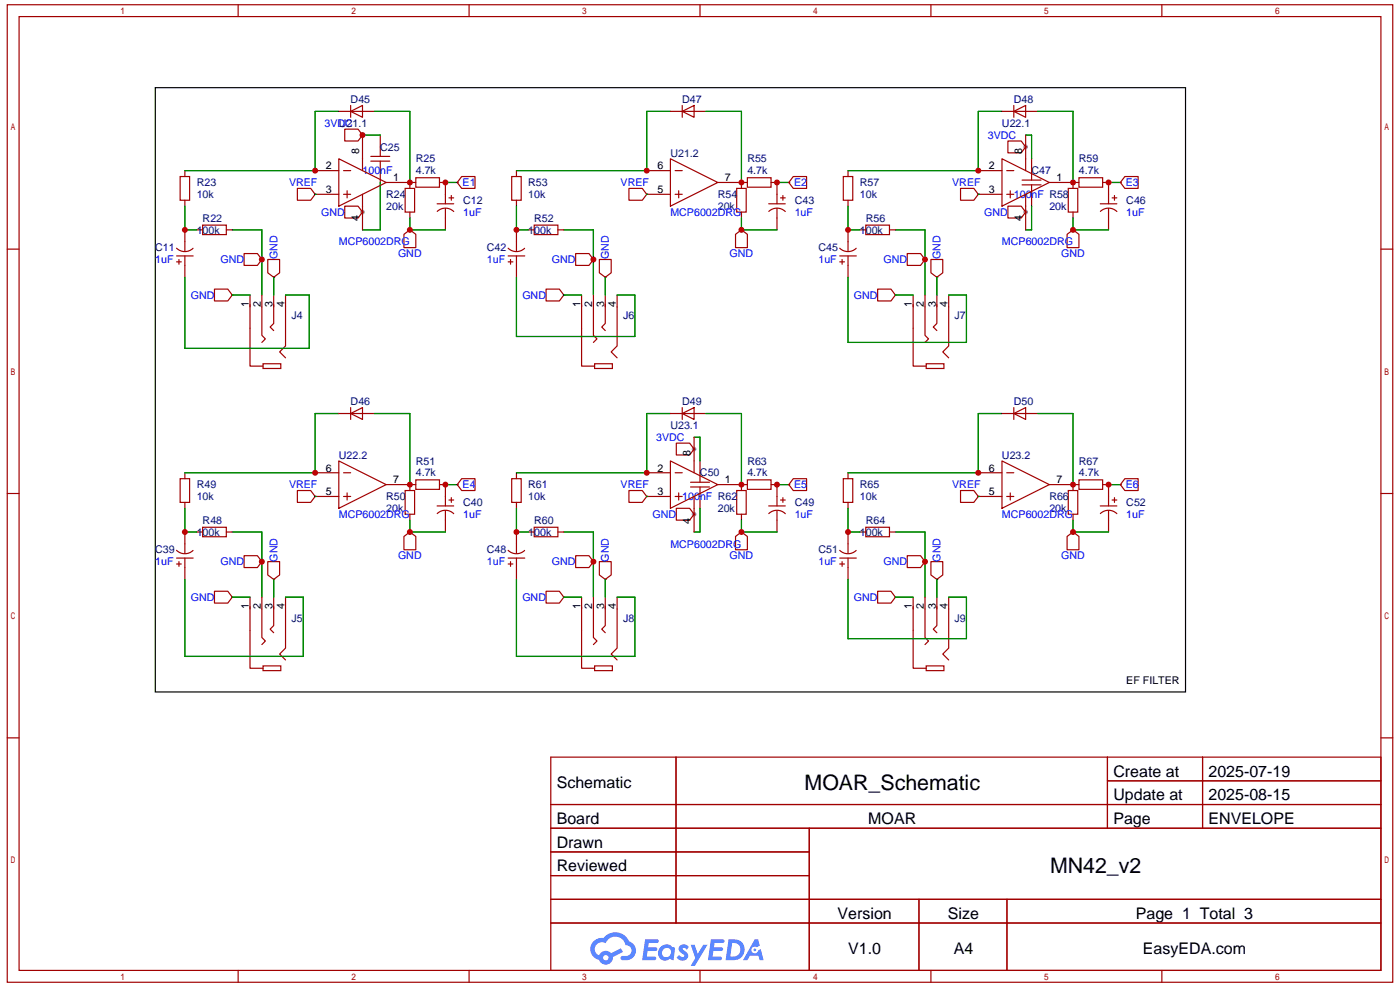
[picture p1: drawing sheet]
<svg xmlns="http://www.w3.org/2000/svg" width="210mm" height="148mm" viewBox="0 0 210 148" stroke-linecap="round" stroke-linejoin="round" font-family="sans-serif">
<g fill="#999">
<circle cx="54.3" cy="31.8" r=".36"/>
<circle cx="153.7" cy="22" r=".36"/>
<circle cx="153.7" cy="31.8" r=".36"/>
<circle cx="104" cy="67.3" r=".36"/>
<circle cx="104" cy="77" r=".36"/>
</g>
<g fill="none" stroke="#a10000" stroke-width=".18">
<path d="M1.1 .7h207.6v146.4h-207.6zM2.9 2.5h204v142.8h-204zM35.7 .7v1.8M70.3 .7v1.8M104.9 .7v1.8M139.5 .7v1.8M174.1 .7v1.8M1.1 37.3h1.8M206.9 37.3h1.8M1.1 73.9h1.8M206.9 73.9h1.8M1.1 110.5h1.8"/>
<path d="M82.5 113.4h124.4v31.9h-124.4zM101.3 113.4v24.8M166 113.4v10.6M166 116.9h40.9M180.2 113.4v10.6M206.9 110.5h1.8M82.5 120.5h124.4M82.5 124h124.4M82.5 127.6h38.8M82.5 134.7h124.4M82.5 131.1h38.8M82.5 138.2h124.4"/>
<path d="M121.3 124v21.3M137.7 134.7v10.6M150.9 134.7v10.6M35.7 145.3v1.8M70.3 145.3v1.8M104.9 145.3v1.8M139.5 145.3v1.8M174.1 145.3v1.8"/>
</g>
<g fill="#5487ff">
<path d="M101.9 141.6l.6-.2 .4 .1 .3 .3-.3 .5a.35 .35 0 0 0-.2-.3 .35 .35 0 0 0-.4 .1 1.84 1.84 0 0 1 .8 1.1 .97 .97 0 0 1-.7 .7 .97 .97 0 0 1-1-.5l.4-.4 .5 .3h.2v-.2a1.97 1.97 0 0 1-.8-1z"/>
<path d="M103.5 141.5h.6l.5 1.4 .8-1.4h.6l-1.9 3.2h-.6l.7-1.2z"/>
<path d="M96.7 140.7h.9a1.18 1.18 0 0 1 1.1 .1 .28 .28 0 0 1-.3 .4h-1.2l-.1 .7h1.2l.2 .3a.35 .35 0 0 1-.5 .2h-1l-.1 .9h1a.32 .32 0 0 1 .3 0 .32 .32 0 0 1 .1 .4l-.2 .1h-1.9z"/>
<path d="M106.5 140.7h.9a1.19 1.19 0 0 1 1.1 .1 .28 .28 0 0 1-.2 .4h-1.2l-.1 .7h1.1l.3 .3a.35 .35 0 0 1-.5 .2h-1l-.1 .9h.9a.32 .32 0 0 1 .4 0 .32 .32 0 0 1 .1 .4l-.3 .1h-1.8z"/>
<path d="M113.1 140.7h.5l.3 .9-.5 .3a.53 .53 0 0 0-.8 .2 .53 .53 0 0 0 .4 .7 .53 .53 0 0 0 .6-.5l.4-.2 .4 1.7h-.6l-.1-.7h-1.3l-.4 .7h-.7z"/>
<path d="M109.2 140.7l-.5 3.1h1.1a1.59 1.59 0 0 0 1.8-1.6 1.59 1.59 0 0 0-1.9-1.5zM109.7 141.2a1.05 1.05 0 0 1 1.3 1.1 1.05 1.05 0 0 1-1.4 1h-.2z"/>
<path d="M98.9 141.9a1.11 1.11 0 0 0-.1 1.6 1.11 1.11 0 0 0 1.6 .1l.5 .2 .3-1.7-.1-.2h-.4a1.11 1.11 0 0 0-1.8 0zM99.4 142.2a.69 .69 0 0 1 1.1 .1 .69 .69 0 0 1-.5 1 .66 .66 0 0 1-.8-.3 .66 .66 0 0 1 .2-.8z"/>
<path d="M89 141a1.66 1.66 0 0 0 .8 2.8 1.08 1.08 0 0 0 1.2 .7 1.08 1.08 0 0 0 .9-1.2l1.5-.7-.4-.6-1.4 .8a1.1 1.1 0 0 0-1.8 .3 1.05 1.05 0 0 1-.5-1.5 1.05 1.05 0 0 1 1.5-.3 1.56 1.56 0 0 1 1.6-1 1.56 1.56 0 0 1 1.4 1.3 .81 .81 0 0 1 .8 .7 .81 .81 0 0 1-.7 .9h-.5a.33 .33 0 0 0-.4 .2 .33 .33 0 0 0 .3 .4 1.51 1.51 0 0 0 1.8-.8 1.51 1.51 0 0 0-.5-1.9l-.3-.1a2.23 2.23 0 0 0-3.8-.5h-.3a1.78 1.78 0 0 0-1.2 .5zM90.4 143.5a.41 .41 0 0 1 .8 0 .41 .41 0 0 1-.8 0z"/>
<circle cx="113.1" cy="142.3" r=".2"/>
</g>
<path d="M23.3 13.1h154.4v90.5h-154.4z" fill="none" stroke="#000" stroke-width=".18"/>
<g fill="none" stroke="#a10000" stroke-width=".18">
<path d="M50.8 16.7h5.3M51.7 19.3h2l.6 .9-.6 .9h-2zM52.5 16.7l1.8-.9v1.8zM52.5 15.8v1.8M100.5 16.7h5.3M102.2 16.7l1.8-.9v1.8zM102.2 15.8v1.8M150.2 16.7h5.3M151.9 16.7l1.8-.9v1.8zM151.9 15.8v1.8M26.5 37.2a1.77 1.77 0 0 0 2.4 0M26.5 38.3h2.4"/>
<path d="M26.5 39.2h.7M26.8 38.9v.7M27 26.4h1.4v3.6h-1.4zM27.7 25.6v.8M27.7 30v.9M27.7 34.4v3.2M27.7 38.3v3.2M29.5 34.4h.9M30.4 33.7h3.5v1.4h-3.5zM33.9 34.4h.9M36.6 38h2l.6 .9-.6 .9h-2zM39.2 38.9h.1"/>
<path d="M40.1 38.9h1.8v2l-.9 .6-.9-.6zM44.6 28.2h2l.6 .9-.6 .9h-2zM47.2 29.1h.1M47.2 25.6h3.6M47.2 29.1h3.6M50.8 23.8l7.1 3.5-7.1 3.6zM51.5 25.6h1M51.5 29.1h1M51.7 30.9h2l.6 .9-.6 .9h-2zM52 28.6v1M54.3 20.2h.1M54.3 31.8h.1"/>
<path d="M54.3 20.2v5.4M54.3 29.1v5.3M55.6 24.1h2.8M55.6 23.4h2.8M57 20.2v3.2M57 24.1v3.2M57.9 27.3h4.4M60.5 35.1l.9-.7 .9 .7v2h-1.8zM60.7 28.2h1.4v3.6h-1.4zM61.4 34.4h.1M61.4 27.3v.9M61.4 31.8v.9"/>
<path d="M62.3 26.6h3.6v1.4h-3.6zM65.5 30.5h2.5M65.5 31.7a1.77 1.77 0 0 1 2.5 0M65.9 27.3h.8v3.2M66.7 31.2v3.2M67.3 29.6h.7M67.6 29.3v.7M68.5 27.3h.1M69.2 26.4h2v1.8h-2l-.7-.9zM76.1 37.2a1.77 1.77 0 0 0 2.5 0M76.2 38.3h2.4M76.2 39.2h.7"/>
<path d="M76.5 38.9v.7M76.7 26.4h1.4v3.6h-1.4zM77.4 25.6v.8M77.4 30v.9M77.4 34.4v3.2M77.4 38.3v3.2M79.2 34.4h.9M80.1 33.7h3.5v1.4h-3.5zM83.6 34.4h.9M86.3 38h2l.6 .9-.6 .9h-2zM88.9 38.9h.1M89.8 38.9h1.8v2l-.9 .6-.9-.6z"/>
<path d="M94.3 28.2h2l.6 .9-.6 .9h-2zM96.9 29.1h.1M96.9 25.6h3.6M96.9 29.1h3.6M100.5 23.8l7.1 3.5-7.1 3.6zM101.2 25.6h1M101.2 29.1h1M101.7 28.6v1M107.6 27.3h4.4M110.2 35.1l.9-.7 .9 .7v2h-1.8zM110.4 28.2h1.4v3.6h-1.4zM111.1 34.4h.1"/>
<path d="M111.1 27.3v.9M111.1 31.8v.9M112 26.6h3.5v1.4h-3.5zM115.2 30.5h2.5M115.2 31.7a1.77 1.77 0 0 1 2.5 0M115.5 27.3h.9v3.2M116.4 31.2v3.2M117 29.6h.7M117.3 29.3v.7M118.2 27.3h.1M118.9 26.4h2v1.8h-2l-.7-.9zM125.8 37.2a1.77 1.77 0 0 0 2.5 0"/>
<path d="M125.8 38.3h2.5M125.8 39.2h.8M126.2 38.9v.7M126.4 26.4h1.4v3.6h-1.4zM127.1 25.6v.8M127.1 30v.9M127.1 34.4v3.2M127.1 38.3v3.2M128.9 34.4h.8M129.7 33.7h3.6v1.4h-3.6zM133.3 34.4h.9M136 38h2l.6 .9-.6 .9h-2z"/>
<path d="M138.6 38.9h.1M139.5 38.9h1.8v2l-.9 .6-.9-.6zM143.9 28.2h2l.7 .9-.7 .9h-2zM146.6 29.1h.1M146.6 25.6h3.6M146.6 29.1h3.6M150.2 23.8l7.1 3.5-7.1 3.6zM150.9 25.6h1M150.9 29.1h1M151 21.1h2l.7 .9-.7 .9h-2zM151 30.9h2l.7 .9-.7 .9h-2zM151.4 28.6v1"/>
<path d="M153.2 27.7h2.8M153.2 27h2.8M153.7 22h.1M153.7 31.8h.1M153.7 20.2v5.4M153.7 29.1v5.3M154.6 23.8v3.2M154.6 27.7v3.2M157.3 27.3h4.4M159.9 35.1l.9-.7 .9 .7v2h-1.8zM160.1 28.2h1.4v3.6h-1.4zM160.8 34.4h.1"/>
<path d="M160.8 27.3v.9M160.8 31.8v.9M161.7 26.6h3.5v1.4h-3.5zM164.9 30.5h2.5M164.9 31.7a1.77 1.77 0 0 1 2.5 0M165.2 27.3h.9v3.2M166.1 31.2v3.2M166.7 29.6h.7M167 29.3v.7M167.9 27.3h.1M168.6 26.4h2v1.8h-2l-.7-.9zM32.1 43.3h2l.7 .9-.7 .9h-2z"/>
<path d="M34.8 44.2h.1M37.5 44.2v10.6h1.9M39.2 44.2v6l.6 .6-.6 .5M39.4 54.5h2.7v.7h-2.7zM41 45.6v2.8l-.5 .6 .5 .5M41 41.5h.1M41 44.2v1.8M42.8 44.2v7.6l-.9 .9 .9 .9M81.8 43.3h2l.7 .9-.7 .9h-2zM84.5 44.2h.1M87.2 44.2v10.6h1.9M88.9 44.2v6l.6 .6-.6 .5"/>
<path d="M89.1 54.5h2.7v.7h-2.7zM90.7 45.6v2.8l-.5 .6 .5 .5M90.7 41.5h.1M90.7 44.2v1.8M92.5 44.2v7.6l-.9 .9 .9 .9M131.5 43.3h2l.7 .9-.7 .9h-2zM134.2 44.2h.1M136.8 44.2v10.6h2M138.6 44.2v6l.6 .6-.6 .5M138.8 54.5h2.7v.7h-2.7zM140.4 45.6v2.8l-.5 .6 .5 .5M140.4 41.5h.1"/>
<path d="M140.4 44.2v1.8M142.2 44.2v7.6l-.9 .9 .9 .9M27 71.7h1.4v3.5h-1.4zM27.7 70.8v.9M27.7 75.2v.9M27.7 79.7v3.2M29.5 79.7h.9M30.4 79h3.5v1.4h-3.5zM33.9 79.7h.9M44.6 73.5h2l.6 .9-.6 .8h-2zM47.2 74.4h.1M47.2 70.8h3.6"/>
<path d="M47.2 74.4h3.6M50.8 69l7.1 3.6-7.1 3.5zM50.8 61.9h5.3M51.5 70.8h1M51.5 74.4h1M52 73.8v1.1M52.5 61.9l1.8-.9v1.8zM52.5 61v1.8M57.9 72.6h4.4M60.7 73.5h1.4v3.5h-1.4zM61.4 79.7h.1M61.4 72.6v.9"/>
<path d="M61.4 77v.9M62.3 71.9h3.6v1.4h-3.6zM65.5 75.8h2.5M65.5 76.9a1.77 1.77 0 0 1 2.5 0M65.9 72.6h.8v3.2M66.7 76.5v3.2M67.3 74.9h.7M67.6 74.5v.7M68.5 72.6h.1M69.2 71.7h2v1.8h-2l-.7-.9zM76.7 71.7h1.4v3.5h-1.4zM77.4 70.8v.9"/>
<path d="M77.4 75.2v.9M77.4 79.7v3.2M79.2 79.7h.9M80.1 79h3.5v1.4h-3.5zM83.6 79.7h.9M94.3 73.5h2l.6 .9-.6 .8h-2zM96.9 74.4h.1M96.9 70.8h3.6M96.9 74.4h3.6M100.5 69l7.1 3.6-7.1 3.5zM100.5 61.9h5.3M101.2 70.8h1"/>
<path d="M101.2 74.4h1M101.4 66.4h1.9l.7 .9-.7 .8h-1.9zM101.4 76.1h1.9l.7 .9-.7 .9h-1.9zM101.7 73.8v1.1M102.2 61.9l1.8-.9v1.8zM102.2 61v1.8M103.5 72.9h2.8M103.5 72.2h2.8M104 67.3h.1M104 77h.1M104 65.5v5.3M104 74.4v5.3"/>
<path d="M104.9 69v3.2M104.9 72.9v3.2M107.6 72.6h4.4M110.4 73.5h1.4v3.5h-1.4zM111.1 79.7h.1M111.1 72.6v.9M111.1 77v.9M112 71.9h3.5v1.4h-3.5zM115.2 75.8h2.5M115.2 76.9a1.77 1.77 0 0 1 2.5 0M115.5 72.6h.9v3.2M116.4 76.5v3.2"/>
<path d="M117 74.9h.7M117.3 74.5v.7M118.2 72.6h.1M118.9 71.7h2v1.8h-2l-.7-.9zM126.4 71.7h1.4v3.5h-1.4zM127.1 70.8v.9M127.1 75.2v.9M127.1 79.7v3.2M128.9 79.7h.8M129.7 79h3.6v1.4h-3.6zM133.3 79.7h.9M143.9 73.5h2l.7 .9-.7 .8h-2z"/>
<path d="M146.6 74.4h.1M146.6 70.8h3.6M146.6 74.4h3.6M150.2 69l7.1 3.6-7.1 3.5zM150.2 61.9h5.3M150.9 70.8h1M150.9 74.4h1M151.4 73.8v1.1M151.9 61.9l1.8-.9v1.8zM151.9 61v1.8M157.3 72.6h4.4M160.1 73.5h1.4v3.5h-1.4z"/>
<path d="M160.8 79.7h.1M160.8 72.6v.9M160.8 77v.9M161.7 71.9h3.5v1.4h-3.5zM164.9 75.8h2.5M164.9 76.9a1.77 1.77 0 0 1 2.5 0M165.2 72.6h.9v3.2M166.1 76.5v3.2M166.7 74.9h.7M167 74.5v.7M167.9 72.6h.1M168.6 71.7h2v1.8h-2l-.7-.9z"/>
<path d="M26.5 82.4a1.77 1.77 0 0 0 2.4 0M26.5 83.6h2.4M26.5 84.5h.7M26.8 84.1v.7M27.7 83.6v3.2M32.1 88.6h2l.7 .8-.7 .9h-2zM34.8 89.4h.1M36.6 83.2h2l.6 .9-.6 .9h-2zM37.5 89.4v10.7h1.9M39.2 84.1h.1M39.2 89.4v6.1l.6 .5-.6 .5M39.4 99.7h2.7v.7h-2.7z"/>
<path d="M40.1 84.1h1.8v2l-.9 .7-.9-.7zM41 90.9v2.8l-.5 .5 .5 .6M41 86.8h.1M41 89.4v1.8M42.8 89.4v7.7l-.9 .9 .9 .8M60.5 80.3l.9-.6 .9 .6v2h-1.8zM76.1 82.4a1.77 1.77 0 0 0 2.5 0M76.2 83.6h2.4M76.2 84.5h.7M76.5 84.1v.7M77.4 83.6v3.2M81.8 88.6h2l.7 .8-.7 .9h-2z"/>
<path d="M84.5 89.4h.1M86.3 83.2h2l.6 .9-.6 .9h-2zM87.2 89.4v10.7h1.9M88.9 84.1h.1M88.9 89.4v6.1l.6 .5-.6 .5M89.1 99.7h2.7v.7h-2.7zM89.8 84.1h1.8v2l-.9 .7-.9-.7zM90.7 90.9v2.8l-.5 .5 .5 .6M90.7 86.8h.1M90.7 89.4v1.8M92.5 89.4v7.7l-.9 .9 .9 .8M110.2 80.3l.9-.6 .9 .6v2h-1.8z"/>
<path d="M125.8 82.4a1.77 1.77 0 0 0 2.5 0M125.8 83.6h2.5M125.8 84.5h.8M126.2 84.1v.7M127.1 83.6v3.2M131.5 88.6h2l.7 .8-.7 .9h-2zM134.2 89.4h.1M136 83.2h2l.6 .9-.6 .9h-2zM136.8 89.4v10.7h2M138.6 84.1h.1M138.6 89.4v6.1l.6 .5-.6 .5M138.8 99.7h2.7v.7h-2.7z"/>
<path d="M139.5 84.1h1.8v2l-.9 .7-.9-.7zM140.4 90.9v2.8l-.5 .5 .5 .6M140.4 86.8h.1M140.4 89.4v1.8M142.2 89.4v7.7l-.9 .9 .9 .8M159.9 80.3l.9-.6 .9 .6v2h-1.8z"/>
</g>
<g fill="none" stroke="#008700" stroke-width=".18">
<path d="M50.8 16.7h-3.6v8.9h-19.5M56.1 16.7h5.3v10.6M100.5 16.7h-3.6v8.9h-19.5M105.8 16.7h5.3v10.6M150.2 16.7h-3.6v8.9h-19.5M155.5 16.7h5.3v10.6M27.7 30.9v3.5h1.8M34.8 34.4h4.4v9.8M47.2 29.1h.1M54.3 20.2h2.7M57 27.3v7.1h-2.7M61.4 32.7v1.7h5.3"/>
<path d="M66.7 27.3h1.8M77.4 30.9v3.5h1.8M84.5 34.4h4.4v9.8M96.9 29.1h.1M111.1 32.7v1.7h5.3M116.4 27.3h1.8M127.1 30.9v3.5h1.8M134.2 34.4h4.4v9.8M146.6 29.1h.1M153.7 20.2h.9v3.6M154.6 30.9v3.5h-.9M160.8 32.7v1.7h5.3"/>
<path d="M166.1 27.3h1.8M27.7 41.5v10.7h18.6v-8h-3.5M34.8 44.2h2.7M41 41.5v2.7M77.4 41.5v8.9h17.7v-6.2h-2.6M84.5 44.2h2.7M90.7 41.5v2.7M127.1 41.5v9.8h17.7v-7.1h-2.6M134.2 44.2h2.6M140.4 41.5v2.7M27.7 76.1v3.6h1.8M34.8 79.7h4.4v9.7"/>
<path d="M47.2 74.4h.1M50.8 61.9h-3.6v8.9h-19.5M56.1 61.9h5.3v10.7M61.4 77.9v1.8h5.3M66.7 72.6h1.8M77.4 76.1v3.6h1.8M84.5 79.7h4.4v9.7M96.9 74.4h.1M100.5 61.9h-3.6v8.9h-19.5M104 65.5h.9v3.5M104.9 76.1v3.6h-.9M105.8 61.9h5.3v10.7"/>
<path d="M111.1 77.9v1.8h5.3M116.4 72.6h1.8M127.1 76.1v3.6h1.8M134.2 79.7h4.4v9.7M146.6 74.4h.1M150.2 61.9h-3.6v8.9h-19.5M155.5 61.9h5.3v10.7M160.8 77.9v1.8h5.3M166.1 72.6h1.8M27.7 86.8v11.5h17.8v-8.9h-2.7M34.8 89.4h2.7M41 86.8v2.6"/>
<path d="M77.4 86.8v11.5h17.7v-8.9h-2.6M84.5 89.4h2.7M90.7 86.8v2.6M127.1 86.8v8.9h17.7v-6.3h-2.6M134.2 89.4h2.6M140.4 86.8v2.6"/>
</g>
<g fill="#c00">
<circle cx="39.2" cy="38.9" r=".44"/>
<circle cx="27.7" cy="34.4" r=".44"/>
<circle cx="47.2" cy="25.6" r=".44"/>
<circle cx="61.4" cy="27.3" r=".44"/>
<circle cx="66.7" cy="27.3" r=".44"/>
<circle cx="61.4" cy="34.4" r=".44"/>
<circle cx="54.3" cy="20.2" r=".44"/>
<circle cx="39.2" cy="84.1" r=".44"/>
<circle cx="27.7" cy="79.7" r=".44"/>
<circle cx="47.2" cy="70.8" r=".44"/>
<circle cx="61.4" cy="72.6" r=".44"/>
<circle cx="66.7" cy="72.6" r=".44"/>
<circle cx="61.4" cy="79.7" r=".44"/>
<circle cx="88.9" cy="38.9" r=".44"/>
<circle cx="77.4" cy="34.4" r=".44"/>
<circle cx="96.9" cy="25.6" r=".44"/>
<circle cx="111.1" cy="27.3" r=".44"/>
<circle cx="116.4" cy="27.3" r=".44"/>
<circle cx="111.1" cy="34.4" r=".44"/>
<circle cx="138.6" cy="38.9" r=".44"/>
<circle cx="127.1" cy="34.4" r=".44"/>
<circle cx="146.6" cy="25.6" r=".44"/>
<circle cx="160.8" cy="27.3" r=".44"/>
<circle cx="166.1" cy="27.3" r=".44"/>
<circle cx="160.8" cy="34.4" r=".44"/>
<circle cx="88.9" cy="84.1" r=".44"/>
<circle cx="77.4" cy="79.7" r=".44"/>
<circle cx="96.9" cy="70.8" r=".44"/>
<circle cx="111.1" cy="72.6" r=".44"/>
<circle cx="116.4" cy="72.6" r=".44"/>
<circle cx="111.1" cy="79.7" r=".44"/>
<circle cx="138.6" cy="84.1" r=".44"/>
<circle cx="127.1" cy="79.7" r=".44"/>
<circle cx="146.6" cy="70.8" r=".44"/>
<circle cx="160.8" cy="72.6" r=".44"/>
<circle cx="166.1" cy="72.6" r=".44"/>
<circle cx="160.8" cy="79.7" r=".44"/>
</g>
<g font-size="3.2">
<text x="120.6" y="118.3">MOAR_Schematic</text>
<text x="157.4" y="130.7">MN42_v2</text>
</g>
<g font-size="2.4">
<text x="83.4" y="118.1">Schematic</text>
<text x="166.8" y="116.3">Create at</text>
<text x="166.8" y="119.9">Update at</text>
<text x="181.1" y="116.3">2025-07-19</text>
<text x="181.1" y="119.9">2025-08-15</text>
<text x="83.4" y="123.4">Board</text>
<text x="130.1" y="123.4">MOAR</text>
<text x="166.8" y="123.4">Page</text>
<text x="181.1" y="123.4">ENVELOPE</text>
<text x="83.4" y="127">Drawn</text>
<text x="83.4" y="130.5">Reviewed</text>
<text x="125.5" y="137.6">Version</text>
<text x="142.1" y="137.6">Size</text>
<text x="170.2" y="137.6">Page 1 Total 3</text>
<text x="127.1" y="142.9">V1.0</text>
<text x="142.9" y="142.9">A4</text>
<text x="171.3" y="142.9">EasyEDA.com</text>
</g>
<g font-size="1.6" fill="#000080">
<text x="52.5" y="15.5">D45</text>
<text x="102.2" y="15.5">D47</text>
<text x="151.9" y="15.5">D48</text>
<text x="50.8" y="19">U21.1</text>
<text x="57" y="22.6">C25</text>
<text x="100.5" y="23.4">U21.2</text>
<text x="150.2" y="19">U22.1</text>
<text x="29.5" y="27.9">R23</text>
<text x="29.5" y="29.7">10k</text>
<text x="57.9" y="29.7">R24</text>
<text x="62.3" y="24.3">R25</text>
<text x="62.3" y="26.1">4.7k</text>
<text x="79.2" y="27.9">R53</text>
<text x="79.2" y="29.7">10k</text>
<text x="107.6" y="29.7">R54</text>
<text x="112" y="24.3">R55</text>
<text x="112" y="26.1">4.7k</text>
<text x="128.9" y="27.9">R57</text>
<text x="128.9" y="29.7">10k</text>
<text x="154.6" y="26.1">C47</text>
<text x="161.7" y="24.3">R59</text>
<text x="161.7" y="26.1">4.7k</text>
<text x="29.5" y="35">100k</text>
<text x="30.4" y="33.2">R22</text>
<text x="57.9" y="31.4">20k</text>
<text x="69.4" y="30.5">C12</text>
<text x="79.2" y="35">100k</text>
<text x="80.1" y="33.2">R52</text>
<text x="107.6" y="31.4">20k</text>
<text x="119.1" y="30.5">C43</text>
<text x="128.9" y="35">100k</text>
<text x="129.7" y="33.2">R56</text>
<text x="157.3" y="31.4">20k</text>
<text x="168.8" y="30.5">C46</text>
<text x="23.3" y="37.6">C11</text>
<text x="73" y="37.6">C42</text>
<text x="122.6" y="37.6">C45</text>
<text x="43.7" y="47.8">J4</text>
<text x="93.4" y="47.8">J6</text>
<text x="143.1" y="47.8">J7</text>
<text x="52.5" y="60.7">D46</text>
<text x="100.5" y="64.3">U23.1</text>
<text x="102.2" y="60.7">D49</text>
<text x="151.9" y="60.7">D50</text>
<text x="50.8" y="68.7">U22.2</text>
<text x="62.3" y="69.6">R51</text>
<text x="62.3" y="71.4">4.7k</text>
<text x="104.9" y="71.4">C50</text>
<text x="112" y="69.6">R63</text>
<text x="112" y="71.4">4.7k</text>
<text x="150.2" y="68.7">U23.2</text>
<text x="161.7" y="69.6">R67</text>
<text x="161.7" y="71.4">4.7k</text>
<text x="29.5" y="73.1">R49</text>
<text x="29.5" y="74.9">10k</text>
<text x="57.9" y="74.9">R50</text>
<text x="57.9" y="76.7">20k</text>
<text x="69.4" y="75.8">C40</text>
<text x="79.2" y="73.1">R61</text>
<text x="79.2" y="74.9">10k</text>
<text x="107.6" y="76.7">20k</text>
<text x="119.1" y="75.8">C49</text>
<text x="128.9" y="73.1">R65</text>
<text x="128.9" y="74.9">10k</text>
<text x="157.3" y="74.9">R66</text>
<text x="157.3" y="76.7">20k</text>
<text x="168.8" y="75.8">C52</text>
<text x="23.3" y="82.9">C39</text>
<text x="29.5" y="80.2">100k</text>
<text x="30.4" y="78.5">R48</text>
<text x="73" y="82.9">C48</text>
<text x="79.2" y="80.2">100k</text>
<text x="80.1" y="78.5">R60</text>
<text x="122.6" y="82.9">C51</text>
<text x="128.9" y="80.2">100k</text>
<text x="129.7" y="78.5">R64</text>
<text x="43.7" y="93.1">J5</text>
<text x="93.4" y="93.1">J8</text>
<text x="143.1" y="93.1">J9</text>
</g>
<g font-size="1.6" fill="#00f">
<text x="48.6" y="19">3VDC</text>
<text x="148" y="20.8">3VDC</text>
<text x="43.3" y="27.9">VREF</text>
<text x="54.3" y="26.1">100nF</text>
<text x="69.3" y="27.9">E1</text>
<text x="93" y="27.9">VREF</text>
<text x="119" y="27.9">E2</text>
<text x="142.7" y="27.9">VREF</text>
<text x="151.9" y="29.7">100nF R58</text>
<text x="168.7" y="27.9">E3</text>
<text x="48.1" y="32.3">GND</text>
<text x="69.4" y="32.3">1uF</text>
<text x="100.5" y="32.3">MCP6002DRG</text>
<text x="119.1" y="32.3">1uF</text>
<text x="147.5" y="32.3">GND</text>
<text x="168.8" y="32.3">1uF</text>
<text x="23.3" y="39.4">1uF</text>
<text x="33" y="39.4">GND</text>
<text x="41.6" y="38.9" transform="rotate(-90 41.6 38.9)">GND</text>
<text x="50.8" y="36.8">MCP6002DRG</text>
<text x="59.6" y="38.5">GND</text>
<text x="73" y="39.4">1uF</text>
<text x="82.7" y="39.4">GND</text>
<text x="91.3" y="38.9" transform="rotate(-90 91.3 38.9)">GND</text>
<text x="109.3" y="38.5">GND</text>
<text x="122.6" y="39.4">1uF</text>
<text x="132.4" y="39.4">GND</text>
<text x="140.9" y="38.9" transform="rotate(-90 140.9 38.9)">GND</text>
<text x="150.2" y="36.8">MCP6002DRG</text>
<text x="159" y="38.5">GND</text>
<text x="28.6" y="44.7">GND</text>
<text x="78.3" y="44.7">GND</text>
<text x="128" y="44.7">GND</text>
<text x="98.3" y="66">3VDC</text>
<text x="43.3" y="73.1">VREF</text>
<text x="50.8" y="77.6">MCP6002DRG</text>
<text x="69.3" y="73.1">E4</text>
<text x="69.4" y="77.6">1uF</text>
<text x="93" y="73.1">VREF</text>
<text x="97.8" y="77.6">GND</text>
<text x="102.2" y="74.9">100nF R62</text>
<text x="119" y="73.1">E5</text>
<text x="119.1" y="77.6">1uF</text>
<text x="142.7" y="73.1">VREF</text>
<text x="150.2" y="77.6">MCP6002DRG</text>
<text x="168.7" y="73.1">E6</text>
<text x="168.8" y="77.6">1uF</text>
<text x="59.6" y="83.8">GND</text>
<text x="100.5" y="82">MCP6002DRG</text>
<text x="109.3" y="83.8">GND</text>
<text x="159" y="83.8">GND</text>
<text x="23.3" y="84.7">1uF</text>
<text x="28.6" y="90">GND</text>
<text x="33" y="84.7">GND</text>
<text x="41.6" y="84.1" transform="rotate(-90 41.6 84.1)">GND</text>
<text x="73" y="84.7">1uF</text>
<text x="78.3" y="90">GND</text>
<text x="82.7" y="84.7">GND</text>
<text x="91.3" y="84.1" transform="rotate(-90 91.3 84.1)">GND</text>
<text x="122.6" y="84.7">1uF</text>
<text x="128" y="90">GND</text>
<text x="132.4" y="84.7">GND</text>
<text x="140.9" y="84.1" transform="rotate(-90 140.9 84.1)">GND</text>
</g>
<g font-size="1.6">
<text x="53.8" y="23.1" transform="rotate(-90 53.8 23.1)">8</text>
<text x="153.2" y="23.1" transform="rotate(-90 153.2 23.1)">8</text>
<text x="48.8" y="28.9">3</text>
<text x="48.8" y="25.4">2</text>
<text x="58.9" y="27.2">1</text>
<text x="98.5" y="28.9">5</text>
<text x="98.5" y="25.4">6</text>
<text x="108.6" y="27.2">7</text>
<text x="148.2" y="28.9">3</text>
<text x="148.2" y="25.4">2</text>
<text x="158.3" y="27.2">1</text>
<text x="53.8" y="33.2" transform="rotate(-90 53.8 33.2)">4</text>
<text x="153.2" y="33.2" transform="rotate(-90 153.2 33.2)">4</text>
<text x="37.3" y="46" transform="rotate(-90 37.3 46)">1</text>
<text x="39.1" y="46" transform="rotate(-90 39.1 46)">2</text>
<text x="40.8" y="46" transform="rotate(-90 40.8 46)">3</text>
<text x="42.6" y="46" transform="rotate(-90 42.6 46)">4</text>
<text x="87" y="46" transform="rotate(-90 87 46)">1</text>
<text x="88.8" y="46" transform="rotate(-90 88.8 46)">2</text>
<text x="90.5" y="46" transform="rotate(-90 90.5 46)">3</text>
<text x="92.3" y="46" transform="rotate(-90 92.3 46)">4</text>
<text x="136.7" y="46" transform="rotate(-90 136.7 46)">1</text>
<text x="138.4" y="46" transform="rotate(-90 138.4 46)">2</text>
<text x="140.2" y="46" transform="rotate(-90 140.2 46)">3</text>
<text x="142" y="46" transform="rotate(-90 142 46)">4</text>
<text x="48.8" y="70.6">6</text>
<text x="98.5" y="70.6">2</text>
<text x="103.5" y="68.3" transform="rotate(-90 103.5 68.3)">8</text>
<text x="148.2" y="70.6">6</text>
<text x="48.8" y="74.2">5</text>
<text x="58.9" y="72.4">7</text>
<text x="98.5" y="74.2">3</text>
<text x="108.6" y="72.4">1</text>
<text x="148.2" y="74.2">5</text>
<text x="158.3" y="72.4">7</text>
<text x="103.5" y="78.4" transform="rotate(-90 103.5 78.4)">4</text>
<text x="37.3" y="91.2" transform="rotate(-90 37.3 91.2)">1</text>
<text x="39.1" y="91.2" transform="rotate(-90 39.1 91.2)">2</text>
<text x="40.8" y="91.2" transform="rotate(-90 40.8 91.2)">3</text>
<text x="42.6" y="91.2" transform="rotate(-90 42.6 91.2)">4</text>
<text x="87" y="91.2" transform="rotate(-90 87 91.2)">1</text>
<text x="88.8" y="91.2" transform="rotate(-90 88.8 91.2)">2</text>
<text x="90.5" y="91.2" transform="rotate(-90 90.5 91.2)">3</text>
<text x="92.3" y="91.2" transform="rotate(-90 92.3 91.2)">4</text>
<text x="136.7" y="91.2" transform="rotate(-90 136.7 91.2)">1</text>
<text x="138.4" y="91.2" transform="rotate(-90 138.4 91.2)">2</text>
<text x="140.2" y="91.2" transform="rotate(-90 140.2 91.2)">3</text>
<text x="142" y="91.2" transform="rotate(-90 142 91.2)">4</text>
<text x="168.8" y="102.4">EF FILTER</text>
</g>
</svg>
